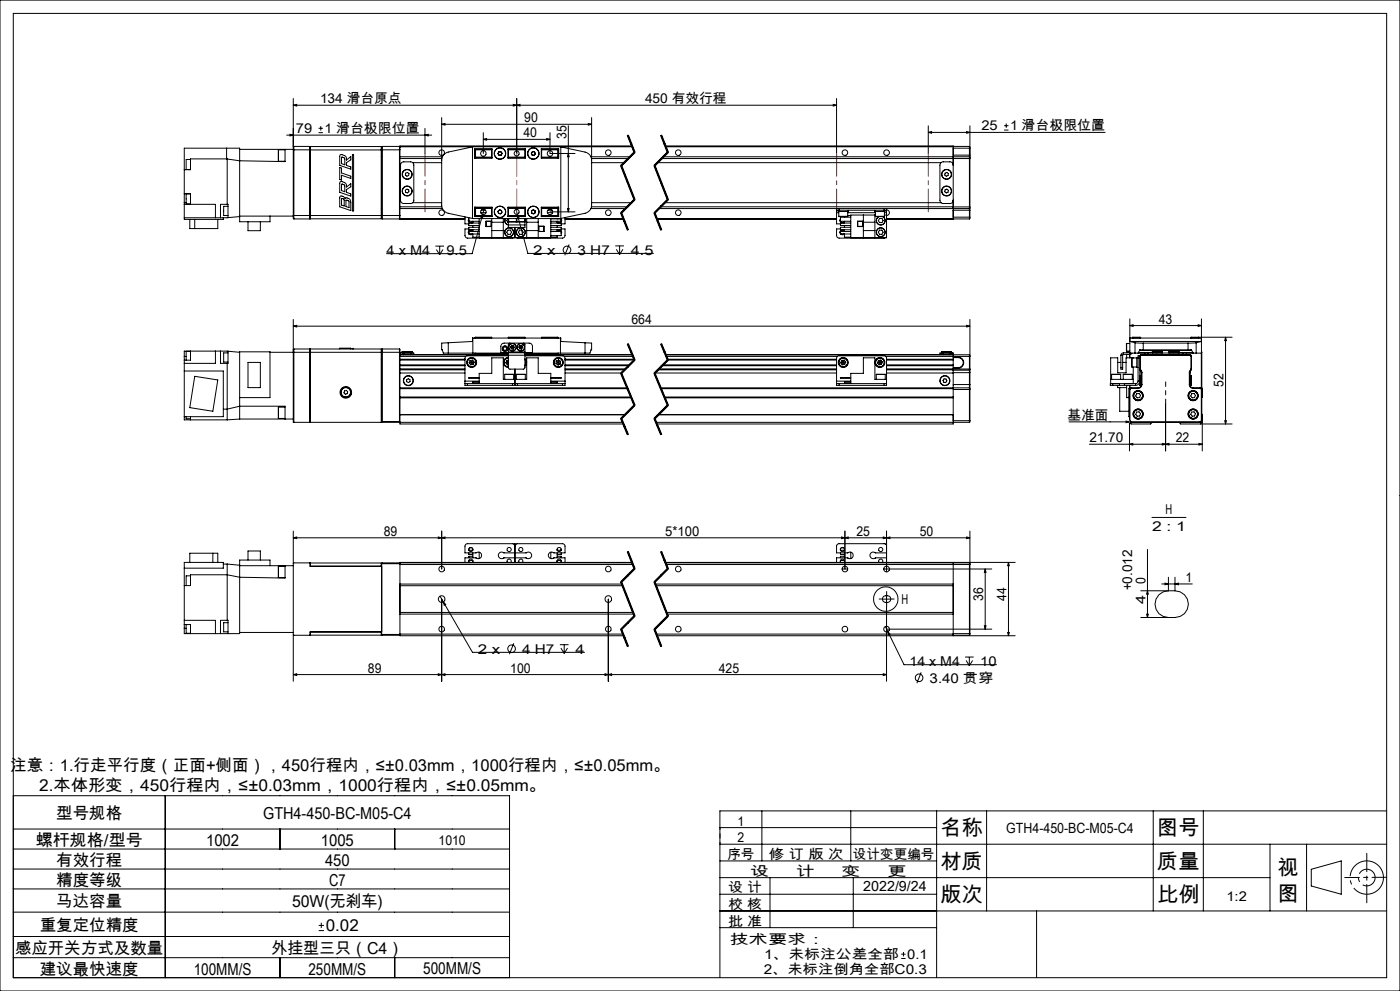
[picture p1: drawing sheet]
<svg xmlns="http://www.w3.org/2000/svg" width="420mm" height="297mm" viewBox="0 0 420 297" stroke-linecap="round" stroke-linejoin="round" font-family="sans-serif">
<g fill="none" stroke="#000" stroke-width=".3">
<path d="M0 0h420v297h-420zM4 4h412v289h-412zM88 31.5l1-.2v.5zM88 29.5v14.6M95.6 39.8h1.3M95.6 38.4h1.3M96.2 37.8v1.3M127.5 38.5v7.5M132.5 37.2l1-.2v.5zM132.5 35.2v26.3l.2 .9 .5 .8 .8 .6 7.7 1.7M132.5 37.2h45M145 39.8v6.2"/>
<path d="M154 31.3l1 .2-1 .3zM155 31.5l1-.2v.5zM155 29.5v16.5M165 39.8v6.2h7.5M170.5 37.7v25.8M176.5 37l1 .2-1 .3zM177.5 35.2v26.3l-.2 .9-.5 .8-.8 .6-7.8 1.7M250 31.3l1 .2-1 .3zM251 29.5v16.5M251 31.5h-163M278.5 39.7l1-.3v.5zM278.5 37.7v8.3"/>
<path d="M278.5 39.7h53M290 39.4l1 .3-1 .2zM291 37.7v24.3M301.2 39h1.3M301.2 37.7h1.3M301.9 37v1.3M55.3 58.1v2.6M55.3 58.1v-13.7h16.6v22.1h9.1v-1.7M55.3 58.1h1.9v3.1M57.2 58.1h-1.4v3h1.4M57.2 47.8h-1.4v3h1.4M68 47.6h-10.8v3.3h-1.9"/>
<path d="M68 47.6l.2 .1M68 44.4v3.2M68.2 47.7v13.5M71.9 44.8h16.1M83.5 44.9v3.4M83.5 44.9h2M83.5 48.3h2M85.5 44.8v3.6l-13.6-.2-3.7-.5M86 40.5h43.5M87 40.2l1 .3-1 .2zM88 44.1v.8M88 44.9v19.7"/>
<path d="M88 44.9h26.4M88.2 43.9v21.7M88.2 43.9h4.8M88.2 43.9l-.2 .2M93 43.9v21.7M101.9 50.2l.5 .2v1.4l2.8 1v.7l-2.8-1v1.5l-.5-.2zM102.1 46.4a1.51 1.51 0 0 1 1.8 1.6l1.3-1v.9l-1.3 .9v.8l1.3 .4v.7l-3.3-1.1zM102.1 54.5v-.1a1.51 1.51 0 0 1 1.8 1.7l1.3-1v.9l-1.3 .8v.8l1.3 .5v.7l-3.3-1.2zM102.1 58.8l.9 .1 .5 .5a1.01 1.01 0 0 1 1.6 .5l.1 3.2-3.3-1.1zM102.4 47.1l1 .4v1.9l-1-.4zM102.4 55.2l1 .4v1.9l-1-.4zM102.4 59.5l.8 .2 .1 2-.9-.2z"/>
<path d="M103.8 60l.9 .3v1.9l-.9-.3zM105.7 46.3h.4v16.9h-.4zM114.4 44.9v-1h-21.3v21.7h21.3v-1M114.4 44.9v19.7M114.4 46.9h.1M114.4 44.9l.1 .1M114.5 44.9v19.7M114.5 44.9h5.5M114.7 43.9v21.7M114.7 43.9l-.2 1M114.7 43.9h5.1M119.8 43.9v21.7"/>
<path d="M119.8 43.9l.2 .2M120 59.8l.2 .6M120 44.1v.8M120 44v.1M120 44.9v19.7M120 47.5h12.5M120 47h12.7M120 44h69.7M120.2 49.1l-.2 .6M120.4 48.8l.6-.3h2.2a.96 .96 0 0 1 .9 1v10.5a.96 .96 0 0 1-.9 1h-2.1a.96 .96 0 0 1-.9-1v-10.7zM121.6 57l.5-.3 .5 .2 .1 .6-.5 .3-.5-.2zM121.7 51.9l.5-.2 .5 .3-.1 .6-.5 .2-.5-.3z"/>
<path d="M123.8 48.8h8.7M127.5 40.5l1-.3v.5zM141.7 44l-7.7 1.7-1.1 .9-.4 1.4M141.7 44v21.5M141.9 44h-.2M142.4 47h.1M142.4 44.6h5.2v2.8h-5.2zM142.5 44.9v2.5M142.5 44.9h5M142.7 44.8v2.4M142.7 44.8h4.9M142.7 44.8l-.2 .1"/>
<path d="M142.7 47.2h4.9M142.7 47.2v.2M145 41.8l1-.3v.5zM145 41.8h20M147.5 44.8v2.4M147.5 47.1h-5l.2 .1M149.4 46.1l.4 .4M149.6 45.5l-.2 .6M150.2 45.5h-.6M150.2 45.5l.4 .4M150.4 46.5h-.6M150.6 45.9l-.2 .6"/>
<path d="M152.4 44.6h5.2v2.8h-5.2zM152.4 44.8h5.2M152.4 47.2h5.2M152.5 44.8v2.4M152.5 44.9h5M152.5 47.1h5M157.5 44.8v2.4M159.4 45.9l.3 .6M159.7 46.5h.5M159.8 45.5h.5M159.8 45.5l-.4 .4M160.3 45.5l.3 .6"/>
<path d="M160.6 46.1l-.4 .4M162.4 44.8h5M162.4 44.6h5.2v2.8h-5.2zM162.5 44.8v2.4M162.5 44.9h5M162.5 47.1h5l-5.1 .1M164 41.5l1 .3-1 .2zM167.4 44.8v2.6M167.4 44.8l.1 .1M167.5 44.9v2.5M167.5 47h.1M168.1 44h.1"/>
<path d="M168.2 44l7.8 1.7 1.1 .9 .4 1.4M168.2 44v21.5M170.5 46l.2 1h-.4zM177.3 47h11.7M177.4 47.5h11.1M177.5 48.8h9.8M186.2 49.7l4 10.2M186.5 49.6l4 10.2M188.2 40.6l2 5.1M188.4 40.6l2 5-4 4 4 10.2-4 4 2 5.1M188.5 40.5l1 2.5M189.5 43l1 2.6z"/>
<path d="M189.6 43.7h-69.6v.3M190.2 45.5l-4 4M190.2 59.7l-4 4M190.5 45.8l-4 4M190.5 59.9l-4 4M196.2 49.7l4 10.2M196.5 49.6l4 10.2M197.2 48.8h85.1M198.2 40.6l2 5.1M198.4 40.6l2 5-4 4 4 10.2-4 4 2 5.1M198.5 40.5l2 5.1M199 47h91.8"/>
<path d="M199.6 43.7h86.4v.3M199.7 44h86.3M200.2 45.5l-4 4M200.2 59.7l-4 4M200.5 45.8l-4 4M200.5 59.9l-4 4M283.5 51.9l.6-.2 .4 .3-.1 .6-.5 .2-.5-.3zM283.5 56.9l.6-.2 .4 .3-.1 .6-.5 .2-.5-.3zM286 49.5a.96 .96 0 0 0-1-1h-2a.96 .96 0 0 0-1 1v10.5a.96 .96 0 0 0 1 1h2a.96 .96 0 0 0 1-1M286 46.5v15.5M286 46.5h5v.7M286 44v2.5"/>
<path d="M286 43.9h4.8M290.8 47v15.5M290.8 43.9v3.1M290.8 43.9l.2 .5h-5M290.8 47l.2 .2M291 47.2v.3h-92.5M55.3 60.7v5.1h11.7v-.5M55.3 61.2h9.3v4.1M55.3 60.7h.5M56.9 65.8v2.7h8.4v-2.7M58.4 65.8v2.7M68.4 61.8h-1.3v2.8h1.3"/>
<path d="M68.4 65.2v-4h-2.3v4.1M68.4 65.2l-13.1 .1M71.9 64.9l-3.5 .3M71.9 64.8h16.1M74.4 66.5v2.6h3.7v-2.6M88 64.6l.2 1M88 64.6h26.4M88.2 65.6h4.8M114.4 62.6h.1M114.5 64.6l.2 1M114.5 64.6h5.5M114.5 64.4l-.1 .2"/>
<path d="M114.7 65.6h5.1M120 65.5v.3h19.5M120 64.6v.8M120 65.4v.1M120 62.5h12.7M120 62h12.5M120 65.5h19.5M120 65.4l-.2 .2M123.8 60.7h8.7M130.6 73.8h2.6M130.9 74.8l1 1.5M131.9 73.8v2.5"/>
<path d="M132.9 74.8l-1 1.5M139.5 65v2.1h1.2M140.7 65.6l-.2 .2a.78 .78 0 0 0 .6 1M140.7 68.6h-1.2l.1 2.3 .6 .5 13.9-.1M140.7 66.3a.63 .63 0 0 0 .5 .4 .63 .63 0 0 0 .6-.4l.1 .5M140.7 65.2v1.1M140.7 69.4v.7h3.1M140.7 66.3h3.1M140.7 69.4h3.1M140.7 69.4v.4M140.7 65.9v.4M140.7 70.1a.69 .69 0 0 0 1.1 0"/>
<path d="M140.9 70.1h.7M141.1 68.9l-.6 .4 .2 .8M141.4 68.9l.5 .2M141.7 65.5h26.5M141.9 66.6l-.5 .2M141.9 68.9l-.1 .5a.61 .61 0 0 0-.6-.4 .61 .61 0 0 0-.5 .4M141.9 67.6v.5M141.9 70.1v1h1.9M142.4 63.4h.1M142.4 64.8h.4M142.4 62.5h.1M142.4 63h.1"/>
<path d="M142.4 62.1h5.2v2.8h-5.2zM142.5 62.1v2.5M142.5 64.6h5M142.5 64.6l.2 .2M142.7 62.3v2.5M142.7 64.8h4.9M142.7 62.3l-.2 .1h5M142.7 62.3h4.9M142.7 62.1v.2M142.8 64.8v.1M142.8 64.8h.1M143.8 65.5v5.8h21.4v-5.8"/>
<path d="M143.8 64.8v.1M143.8 66.8h-3.1v.8h3.1M143.8 68.1h-3.1v.8h3.1M144.2 63.7h1.6M144.4 63h1.3M144.8 64.3v1l-.5-.1zM144.8 64.3l-3.2 11.7h-25.6M145.2 62.7l-.4 1.6M145.8 66.3h1.6v1.6h-1.6zM147.4 66.4h-1.6v1.4h1.6M147.5 62.3v2.6M147.5 65.5v5.8"/>
<path d="M147.5 66.6h3.5M147.5 69.1h3.5M149.4 63.3l.1 .6M149.5 63.9l.6 .2M149.9 62.9l.5 .2M149.9 62.9l-.5 .4M150.4 63.1l.1 .6M150.5 63.7l-.4 .4M151 65.5v5.8M151.4 66.1a1.29 1.29 0 0 0 1.1 1.3M151.4 66.1a1.3 1.3 0 0 0 1.1 1.3M151.6 65.5l-.2 .6"/>
<path d="M152.4 65.5l-.4 .6 .5 .6M152.4 62.1h5.2v2.8h-5.2zM152.4 69h.7l.4 .6-.4 .6h-.7l-.4-.6zM152.4 64.8h5.2M152.4 62.3h5.2M152.5 67.4v.8h5v-.8M152.5 62.3v2.6M152.5 65.5v1.9M152.5 64.6h5M152.5 67.4h5M152.5 62.4h5M152.6 66.5h2.3"/>
<path d="M152.6 65.5v1M153 64.8v.1M154.5 68.2v3.1M154.8 62.8l3.6 13.1h37.6M154.9 65.5v1M155.1 66.5h2.3M155.1 65.5v1M155.2 64.2l.5 .9-.5 .2zM155.9 69h.7l.4 .6-.4 .6h-.7l-.4-.6zM157 64.8v.1M157.4 65.5v1M157.5 65.8v.7"/>
<path d="M157.5 62.3v2.6M157.5 65.5v1.9M157.5 65.6v1M158 65.5v5.8M158 66.6h3.5M158 69.1h3.5M159.5 63.8l.5 .3M159.5 63.2v.6M160 62.9l.5 .3M160 62.9l-.5 .3M160.5 63.8l-.5 .3M160.5 63.2v.6"/>
<path d="M161.5 65.5v5.8M161.6 67.8h1.6v1.6h-1.6zM162.4 64.8h5M162.4 62.1h5.2v2.8h-5.2zM162.4 62.3l5.1 .1h-5M162.5 62.3v2.5M162.5 64.6h5M163.2 67.8v1.6M164.2 63.7h1.6M164.3 63h1.4M165 63.5h7.5M165.2 64.8v.1"/>
<path d="M165.2 65.6h3.1v.7M165.2 66.8h3.1v.8h-3.1M165.2 68.1h3.1v.8h-3.1M165.2 66.3h3.1M165.2 69.4h3.1M166.2 64.8v.1M166.2 64.8h1.4M166.2 64.8h.1M167.1 66.6l.5 .2M167.1 65.5h.2M167.1 68.9v.5a.64 .64 0 0 1 .6-.4 .64 .64 0 0 1 .6 .4M167.1 67.6v.5"/>
<path d="M167.1 70.6v.5h-1.9M167.4 62.1v2.7M167.5 62.1v2.5M167.5 62.5h.1M167.5 63h.1M167.5 63.4h.1M167.5 64.6l-.1 .2M167.6 68.9l-.5 .2M167.6 65.5l-.2 .1M167.9 68.9l.6 .4-.2 .8M167.9 65.5l.2 .1M168.2 65.5l.1 .1"/>
<path d="M168.3 65.6l.2 .2a.78 .78 0 0 1-.6 1M168.3 68.6h1.2l-.1 2.3-.7 .5-13.8-.1M168.3 69.4v.4M168.3 66.3a.66 .66 0 0 1-.6 .4 .66 .66 0 0 1-.6-.4v.5M168.3 65.9v.4M168.3 69.4v1.2h-3.1M169.5 65.2v1.9h-1.2M169.5 65.8h17.6M169.5 65.5h17.5M170.3 62.5h.4l-.2 1zM170.7 73.3l-1.3 3.2M177.3 62.5h10.4"/>
<path d="M177.4 62h10.8M177.5 60.7h11.9M184.6 73.7h2.6M184.9 74.7l1 1.6M185.9 73.7v2.6M186.2 63.9l2 5.1M186.5 63.8l2 5M186.9 74.7l-1 1.6M196.2 63.9l2 5.1M196.5 63.8l2 5M197 65.5h54M197.1 65.8h53.9"/>
<path d="M197.7 62.5h54M198.2 62h87.8v.5M199.4 60.7h82.9M251 63h.7M251 63v.7M251 62.5v.5M251 63.7v3.4h1.1M251 63.7h.6M251.5 63v.4h3v-.4M251.6 64.8h2.7M251.6 63.4v1.4M251.7 62.5v.5"/>
<path d="M251.7 62.5h13.5M251.7 63h13.5M252.1 65.6l-.1 .2a.78 .78 0 0 0 .6 1M252.1 68.6h-1.1v2.3l.7 .5 13.9-.1M252.1 69.4a.61 .61 0 0 1 .6-.4 .61 .61 0 0 1 .6 .4M252.1 66.3a.63 .63 0 0 0 .6 .4 .63 .63 0 0 0 .6-.4M252.1 69.4v.7M252.1 66.3h3.1M252.1 70.1h3.1M252.1 69.4h3.1M252.1 69.4v.4M252.1 65.9v.4"/>
<path d="M252.2 70.1a.69 .69 0 0 0 1.1 0M252.4 70.1h.6M252.6 68.9l-.6 .4 .1 .8M252.9 68.9l.4 .2M253.3 66.6l-.4 .2M253.3 64.9v.2M253.3 66.3v.5M253.3 67.6v.5M253.3 68.9v.5M253.3 70.1v1h1.9M254.3 63.4v1.4M254.3 64.6h.9"/>
<path d="M254.3 63.7h8.3M255.2 65.1h-3.1v1.2M255.2 66.8h-3.1v.8h3.1M255.2 68.1h-3.1v.8h3.1M257.3 66.3h1.6v1.6h-1.6zM257.3 66.4h1.5v1.4h-1.5zM259 64.4v6.9M259 66.6h3.5M259 69.1h3.5M262.5 63v.4h3v-.4M262.5 64.4v6.9M262.6 64.8h2.7"/>
<path d="M262.6 63.4v1.4M263.6 64.9a1.35 1.35 0 0 0-.4 2.1 1.35 1.35 0 0 0 2.1 0 1.35 1.35 0 0 0-.5-2.1M263.7 64.9a1.29 1.29 0 0 0-.5 2 1.29 1.29 0 0 0 2.1 0 1.29 1.29 0 0 0-.6-2M263.9 65.5h.7l.3 .6-.3 .6h-.7l-.4-.6zM263.9 69h.7l.3 .6-.3 .6h-.7l-.4-.6zM265.2 63h.8M265.2 62.5h25.6M265.2 62.5v.5M265.3 63.4v1.4M265.3 64.4h.7M265.3 63.7h.7M266 62.9a.85 .85 0 0 1 .8 .8 .85 .85 0 0 1-.8 .9"/>
<path d="M266 63v.7M266 62.5v.5M266 63.7v7.6h-10.8v-6.9h7.4M266 65.5h20M286 65.5v.3h-20M286 62v.5M286 62.5v.5M286 63v2.5M286 65.1h5M286 63h5M286 62h5M286 65.6h4.8"/>
<path d="M290.8 62.5v3.1M291 62v.3M291 62.3v.7M291 65.1l-.2 .5M291 63v2.1M291 62.3l-.2 .2M88 97.8l1-.3v.5zM88 95.7v30.9h98.8M88 97.8h203M290 97.5l1 .3-1 .2zM291 95.7v14.9M338.9 97.6l1-.3v.5z"/>
<path d="M338.9 95.6v10.6M338.9 97.6h21.5M359.4 97.3l1 .3-1 .2zM360.4 95.6v10.2h-1.6M55.3 106.8v1.1M55.3 106.8h.5M55.3 107.9v17.9h12.9M55.3 111.2h11.7v13.7h-11.7M57.1 105.3h-1.3v2.6M57.1 105.2v2.7h-1.8M58.4 112.8l6.9 1.1-1.4 9.4-7-1.1zM64.6 105.2v3.7h-9.3"/>
<path d="M66.1 105.2v3.7h2.3v-3.6M68.2 108.9v16.9M68.4 105.8h-1.3v2.7h1.3M68.4 105.3l-13.1-.1v1.6M68.4 105.3l3.5 .3M71.9 119.2h9.1v-13.8h-9.1v20.2M74.4 108.6h3.7v7.6h-3.7zM81 105.6h12M88.2 104.6v22M88.2 104.6l-.2 1M88.2 104.6h4.8M93 104.6v22"/>
<path d="M93 104.6v1M93 105.6v21M93 110.1h.1M93.1 105.6v-1h21.3v1M93.1 105.6h21.3M93.1 105.6v21M101.9 104.6v-.3h3.3v.3M103.4 117.2l.5-.2 .4 .4-.2 .6-.5 .1-.4-.4zM105.7 104.6v-.2h.4v.2M114.4 105.6l.1 .1M114.4 105.6v21M114.4 107.6h.1"/>
<path d="M114.5 105.6h5.5M114.5 105.6v21M114.7 104.6v21.7M114.7 104.6l-.2 1M114.7 104.6h5.1M119.8 104.6v21.7M119.8 104.6l.2 1M120 116.2v.3M120 106.3h1.1M120 116.5v10.6h67M120 106.3h32.5M120 119h69.3"/>
<path d="M120 119.2h69.4M120 116.2h68.1M120 116.5h68.2M120 109.6h19.5M120 109.5h19.5M120 107.7h19.5M120 107.8h19.5M120 107.9h19.5M120 109.4h19.5M120 106.8h19.7M120 110.6h19.5M120 110.8h19.5"/>
<path d="M120 111.8h19.5M120 105.6v10.6M120.6 105.7l.1 .1M120.6 105.4h3M120.6 105.7h3M120.6 105.4h.1M120.6 105.4v.3M121 106.3h.1M121.1 105.8h-.9v.5M121.1 106.3h2.1M121.1 105.8h2.1M121.1 105.8v.5"/>
<path d="M122 113.8l.5-.3 .5 .3v.6l-.5 .2-.5-.2zM123.2 105.8h.9v.5M123.2 106.3h29.3M123.2 105.8v.5M123.6 105.7v.1M123.6 105.4v.3M134.5 102.7l-2 .1v2h.2a.91 .91 0 0 0 .4 1 .91 .91 0 0 0 1 0h.4M134.5 105.8h18M134.5 102.7l7.2-.4v-1h26.5v1l7.3 .4M134.5 102.7v3.1M139.5 115v.5h.7M139.5 115h.7"/>
<path d="M139.5 114.2v.8M139.5 114.2h4.3M140.2 115h13.5M140.2 115.5h13.5M140.2 115v.5M140.8 108.7l.4 .6M141 108l-.2 .7M141 108l.5 .6M141.5 108.6l.4 .7M141.5 108.6l-.3 .7M141.5 108.6l-.7 .1M141.8 107.9l.4 .6"/>
<path d="M141.8 107.9l-.8 .1M141.8 107.9l-.3 .7M141.9 101.3v4.5M141.9 109.3h-.7M142.2 108.5l-.3 .8M142.2 108.5l-.7 .1M142.5 101.2h5M142.5 101.2v.1M142.5 105.8v.5M142.5 106h10M142.7 101.1h4.8v.2M142.7 101.1v.2"/>
<path d="M142.7 105.8v.5M142.7 101.1l-.2 .1M143.8 115v-3.1h3.7v-4.7h3.5v6.5h7v-6.5h3.5v4.7h3.7v3.1M143.8 114.3h-1.9v.4h1.9M143.8 113.2h-3.1l3.1 .1M150.2 105.8v-2a.96 .96 0 0 1 1-1h7.5a.96 .96 0 0 1 1 1v2M150.2 105.7h2.3M151.4 112.2h.1M151.4 112.2h2.7M151.4 112.2v1.5M151.8 108.7l.4 .6M152 108l-.2 .7"/>
<path d="M152 108l.5 .6M152.5 105.7v.8M152.5 105.5v.2M152.5 107.1a1.5 1.5 0 0 0-1.5 1.5 1.5 1.5 0 0 0 1.5 1.5M152.5 107.3a1.36 1.36 0 0 0-1.3 1.3 1.36 1.36 0 0 0 1.3 1.4M152.5 106.6l-12.6 .1-.4 .7v6.8M152.5 107.3a1.29 1.29 0 0 0-1.3 1.3 1.29 1.29 0 0 0 1.3 1.3M152.5 101.3v-.2h5v.2M152.5 105.7h5M152.5 105.5h5M152.5 106.5h5M152.5 106.5v3.6"/>
<path d="M152.5 108h-.5M152.5 109.3h-.3M152.5 108.6l-.3 .7M152.5 108.6l-.7 .1M152.5 101.2h5M153 102.8l-.5 .4v2.3M153.2 104l.2 .5M153.2 104l.5 .1M153.4 104.5l.6 .1M153.5 103.5l-.3 .5M153.5 103.5l.6 .1M153.5 103.5l.2 .6"/>
<path d="M153.7 115.5h.8M153.7 115h1.6M153.7 104.1l.3 .5M153.7 104.1l.6 .1M153.7 104.1l-.3 .4M153.7 115v.5M154.1 112.2v1.5M154.1 103.6l.2 .6M154.1 103.6l-.4 .5M154.3 104.2l-.3 .4M154.5 115.5h.8M154.5 110.6v4.9"/>
<path d="M154.9 112.2h2.7M154.9 112.2v1.5M155.3 115h13.4M155.3 115.5h13.4M155.3 115v.5M155.7 104l.2 .5M155.7 104l.5 .1M155.9 104.5l.6 .1M156 103.5l-.3 .5M156 103.5l.6 .1M156 103.5l.2 .6M156.2 104.1l-.3 .4"/>
<path d="M156.2 104.1l.3 .5M156.2 104.1l.6 .1M156.6 103.6l.2 .6M156.6 103.6l-.4 .5M156.8 104.2l-.3 .4M157 102.8l.5 .4v2.3M157.5 105.7v.8M157.5 106.5v3.7l-.3 .4h-4.3l-.4-.5M157.5 105.5v.2M157.5 107.5a1.42 1.42 0 0 1 0 2.2M157.5 107.7a1.3 1.3 0 0 1 0 1.8 1.32 1.32 0 0 0 0-1.7M157.5 106.6l11.7 .1 .3 .7v6.8"/>
<path d="M157.5 106.3h32.2M157.5 105.8h18M157.5 105.7h2.2M157.5 106h10M157.6 112.2h-2.7M157.6 112.2h.1M157.6 112.2v1.5M162.5 101.2h5M165.2 114.3h1.9v.4h-1.9M165.2 113.2h3.1l-3.1 .1M165.2 114.2h4.3M166.8 109l.6 .4"/>
<path d="M166.9 108.2l-.1 .8M166.9 108.2l.6 .4M167.4 101.1h-4.9v.2M167.4 101.1v.2M167.4 105.8v.5M167.4 101.1l.1 .1M167.5 108.6l.6 .5M167.5 108.6l-.1 .8M167.5 108.6l-.7 .4M167.5 101.2v.1M167.5 105.8v.5M167.6 107.9l-.7 .3"/>
<path d="M167.6 107.9l.6 .4M167.6 107.9l-.1 .7M168.1 109.1l-.7 .3M168.1 101.3v4.5M168.2 108.3l-.1 .8M168.2 108.3l-.7 .3M168.7 115h.8M168.7 115v.5M169.3 106.8h20.6M169.5 115v.5h-.8M169.5 114.2v.8M169.5 109.6h19.1"/>
<path d="M169.5 109.5h19.2M169.5 107.7h20.8M169.5 107.8h20.8M169.5 107.9h20.8M169.5 109.4h19.3M169.5 110.6h18.2M169.5 110.8h17.9M169.5 111.8h16.9M175.5 102.7l2 .1v2h-.2a.91 .91 0 0 1-.4 1 .91 .91 0 0 1-1 0h-.4M175.5 102.7v3.1M186.2 111.9l4 9.6M186.5 111.8l4 9.6"/>
<path d="M188.2 103.2l2 4.7M188.4 103.1l2 4.8M188.5 103l1 2.4M189.5 105.4l1 2.4zM190.2 107.7l-4 4M190.4 107.9l-4 4 4 9.6-4 4 2 4.7M190.5 108l-4 4M196.2 111.9l4 9.6M196.4 111.8h54.6M196.5 111.8l4 9.6M197.4 110.8h53.6M197.7 110.6h53.3"/>
<path d="M198.2 116.2h92.6M198.2 103.2l2 4.7M198.3 116.5h87.7M198.4 103.1l2 4.8M198.5 103l2 4.8M198.6 109.6h52.4M198.7 109.5h52.3M198.9 109.4h52.1M199.3 119h86.7M199.4 119.2h86.6M199.7 106.3h83.3M199.7 106.3h91.1"/>
<path d="M199.9 106.8h51.3M200.2 107.7h50.8M200.3 107.9h50.7M200.4 107.9l-4 4 4 9.6-4 4 2 4.7M200.5 108l-4 4M251 114.2v-6.8a.73 .73 0 0 1 .7-.8l13.9 .1 .4 .5v8.3h-.8M251 115v.5h.7M251 115h.7M251 114.2v.8M251 107.8l-50.8-.1-4 4M251 114.2h4.2M251.7 115h13.5"/>
<path d="M251.7 115v.5M251.7 115.5h13.5M252.2 108.7l.5 .6M252.5 108l-.3 .7M252.5 108l.5 .6M253 108.6l.4 .7M253 108.6l-.3 .7M253 108.6l-.8 .1M253.3 107.9l.4 .6M253.3 107.9l-.8 .1M253.3 107.9l-.3 .7M253.4 109.3h-.7"/>
<path d="M253.7 108.5l-.3 .8M253.7 108.5l-.7 .1M255.2 114.3h-1.9v.4h1.9M255.2 113.2h-3.1l3.1 .1M262.9 112.2h2.7M262.9 112.2v1.5M263.2 108.7l.5 .6M263.5 108l-.3 .7M263.5 108l.5 .6M264 108.6l-.3 .7M264 108.6l.4 .7M264 108.6l-.8 .1"/>
<path d="M264.3 107.9l.4 .6M264.3 107.9l-.8 .1M264.3 107.9l-.3 .7M264.4 109.3h-.7M264.7 108.5l-.3 .8M264.7 108.5l-.7 .1M265.2 115h.8M265.2 115v.5M265.6 112.2v1.5M266 113.7h-3.5v-6.5h-3.5v4.7h-3.8v3.1M266 109.6h20M266 109.5h20"/>
<path d="M266 107.7h20M266 107.8h20M266 107.9h20M266 109.4h20M266 110.6h20M266 110.8h20M266 111.8h20M282.5 105.7v.1M282.5 105.4h3M282.5 105.7h3M282.5 105.4v.3M283 105.8h-1v.5"/>
<path d="M283 106.3h3M283 105.8v.5M283 105.8h2M283.2 113.6h.6l.3 .5-.4 .5h-.6l-.2-.6zM285 105.8h1v4.8M285 105.8v.5M285.5 105.7l-.1 .1M285.5 105.7h.1M285.5 105.4v.3M286 111.8v4.7M286 110.9v.9M286 110.6v.3"/>
<path d="M286 116.5v10.6h-89M286 116.7h5M286 115.2h5M286 110.2h1.5M286 110.3h1.5M286 107h1.5M286 107.2h1.5M286 110.6h5M286 110.9h4.8M286 111.7h5M287.5 107a1.66 1.66 0 0 1 1.6 1.7 1.66 1.66 0 0 1-1.6 1.6M287.5 107.2a1.5 1.5 0 0 1 1.5 1.5 1.5 1.5 0 0 1-1.5 1.5"/>
<path d="M287.5 107v.2M287.5 110.2v.1M290.8 116.2v10.4M290.8 110.9v5.3M290.8 106.3v4.6M290.8 106.3l.2 .5h-25.3M290.8 116.2l.2 .2M291 116.4v.3M291 115.2v1.2M291 110.6v.2M291 110.8v.9M291 111.7v3.5"/>
<path d="M291 116.7v9.4M291 110.8l-.2 .1M333.2 115l-.1 .5h.7M333.2 115h7.5M333.2 113.7h6.8M333.5 112.2h2.7M333.5 112.2v1.5M333.8 115.5h2M333.8 115v.5M335.3 115.5v.7h2.7M335.3 108.6h1M335.8 115.5h1.5"/>
<path d="M335.8 115v.5M335.9 116.2v7.1h2.8M336.2 112.2v1.5M336.3 110.1v.5h.5v-.5M336.3 110.1h.5M336.3 106.5h.5M336.3 106.5v3.6M336.8 108.6h1M336.8 106.5v3.6M337 112.2h2.7M337 112.2v1.5M337 105.7l-.5 .2-.2 .6"/>
<path d="M337 106.2l-.2 .3M337 105.7h1.9M337 105.7v.5M337 106.2h1.9M337.3 115.5h3.4M337.3 115v.5M338 102.9v2.3M338 115.5v3.7h.8M338 105.2h.9M338 102.9h.9M338 106.2v1M338.7 119.2v5.7h.1"/>
<path d="M338.8 105.6v.1M338.8 106.2v1M338.8 115.5v.7M338.8 116.7v9.4M338.8 116.7h.2M338.8 105.6h.1M338.8 105.4h-.8v.3M338.9 105.2l-.1 .4M338.9 101.3h.1M338.9 105.8h1.6M338.9 101.3h21.5M339 106.2v1"/>
<path d="M339 115.5v.7M339 116.7v9.4M339.3 116.4l-.3 .3M339.3 116.4l-.2-.1-.3 .4M339.3 116.4h2.1M339.5 107.3l.1 2.7zM339.6 105.8l-.7 .4M339.6 110h1.4M339.7 101.2h2.5M339.7 101.2v.1M339.7 112.2v1.5M339.8 101.1h2.2"/>
<path d="M339.8 101.1v.2M339.8 101.1l-.1 .1M340 107.2v.1M340 110v5M340.5 102.7l2.5 .1M340.5 105.8h.9M340.5 102.7v3.1M340.7 115v.5M341 118l.7-.1 .5 .6-.3 .7h-.8l-.4-.5zM341 107.3l-3.2-.1v4.5h-2.5v-4.5h-2.1v7.8M341.4 116.2l-2.7 .2v2.6l.1 .1M341.4 107.1h-.4v3h.4"/>
<path d="M341.4 114.2l-.1 .4-.6 .4M341.4 105.8h2M341.4 114.2h.5M341.4 107.4h.5M341.4 107.4v6.8M341.4 116.2v.2M341.5 105.7h4.2M341.9 114.2a1.33 1.33 0 0 1-1.2 1.3M341.9 106.8v-.2h-.5v.8M341.9 106.8h.2M341.9 106.8v7.4M342 101.1v.2"/>
<path d="M342 104.8v.3M342 105.1h15.3M342 101.1l.2 .1M342.1 112.6v3M342.1 112.6h.2M342.1 115.6h.2M342.1 110.6l.1 .2M342.1 110.9l.3 .8M342.1 110.6v.3M342.1 106.8v3.8M342.2 111l.2 .5-.1 4.1M342.2 104.8l-.2 .3"/>
<path d="M342.2 110.8l.4 .9M342.2 101.2v.1M342.2 110.8l-.1 .1M342.3 112.6l.1 .1M342.3 112.6v3M342.4 106.3l-.5 .5M342.4 106.5l-.3 .3M342.4 115.2a1.02 1.02 0 0 1-1 1M342.4 106.3h14.5M342.4 115.2h.2M342.4 111.7h.2M342.4 106.5h14.5"/>
<path d="M342.4 106.3v.2M342.4 111.7v3.5M342.6 115.2a1.14 1.14 0 0 1-1.2 1.2M342.6 111.7v3.5M343 104.8h-.3a1.02 1.02 0 0 0-1.3 1M343 102.8h13.4M343 102.8v2M343 104.8h13.4M343.4 105.8v.5h1M343.4 105.8h1M343.7 106.3h.1M344.4 106.3h.3"/>
<path d="M344.4 105.8h10.5M344.4 105.8v.5M345.7 105.4h3M345.7 105.7l.1 .1M345.7 105.7h3M345.7 105.4v.3M348.7 105.7l-.1 .1M348.7 105.4v.3M350.7 105.4h3M350.7 105.7l.1 .1M350.7 105.7h3M350.7 105.4v.3"/>
<path d="M353.7 105.7l-.1 .1M353.7 105.7h4.2M353.7 105.4v.3M354.9 105.8h1M354.9 106.3h-.2M354.9 105.8v.5M355.7 106.3h.1M355.9 105.8v.5h-1M355.9 105.8h2M356.4 104.8h.3a1.01 1.01 0 0 1 1.2 1M356.4 102.8v2M356.8 115.2a1.09 1.09 0 0 0 1.1 1.2"/>
<path d="M356.8 115.2h.1M356.8 111.7h.1M356.8 111.7v3.5M356.9 106.3l.4 .2 .1 .3M356.9 106.5l.4 .3M356.9 115.2a.96 .96 0 0 0 1 1M356.9 106.3v.2M356.9 111.7v3.5M357 112.6v.1M357 112.6v3M357 112.6h.3M357 115.6h.3"/>
<path d="M357.2 110.8l-.4 .9M357.2 110.8l.1 .1M357.2 101.2h2.5M357.2 101.2v.1M357.2 111l-.2 .7v3.9M357.2 104.8l.1 .3M357.3 110.9l-.4 .8M357.3 112.6v3M357.3 110.6l-.1 .2M357.3 110.6h.1M357.3 106.8h.1M357.3 106.8v3.8"/>
<path d="M357.3 101.1v.2M357.3 104.8v.3M357.3 101.1l-.1 .1M357.4 110.6l-.1 .3M357.4 106.8v3.8M357.5 118l.7-.1 .4 .6-.2 .7h-.8l-.4-.5zM357.9 116.2l2.8 .2-.2 2.7M357.9 105.8h.9M357.9 116.4h2.1M357.9 116.2v.2M358.8 102.7l-2.4 .1M358.8 102.7v3.1"/>
<path d="M359.7 101.2l-.2-.1v.2M359.7 101.2v.1M360 116.4l.4 .3M360 116.4l.3-.1 .2 .4M360.4 116.7h.1M360.4 102.3h-21.5l1.6 .4M360.4 102.3l-1.6 .4M360.4 101.3v1M360.4 105.8v10.4M360.4 116.7v9.4M360.4 105.2l.1 .4M360.4 105.6h.1"/>
<path d="M360.5 105.6v10.6M360.5 116.7v9.4M367.7 101.1l.2 1h-.5zM367.7 101.1v26M369.6 101.1h-12.3M55.8 124.9v.6h1.3M57.1 124.9v.9M67 122.6h1.2l3.7-.9h13.6v3.9M71.9 125.6h16.1M71.9 125.6l-3.7 .2M83.5 122v3.4M83.5 122h2"/>
<path d="M83.5 125.4h2M114.7 126.3h5.1M114.7 126.3l-.2 .2M119.8 126.3l.2 .2M120 124.3h67.5M120 124.2h67.6M186.2 125.5l2 4.8M186.5 125.4l2 4.8M190.2 121.3l-4 4M190.5 121.6l-4 4M196.2 125.5l2 4.8M196.5 125.4l2 4.8"/>
<path d="M196.8 126.6h94M197.5 124.3h88.5M197.6 124.2h88.4M200.2 121.3l-4 4M200.5 121.6l-4 4M286 126.1h5M291 126.1l-.2 .5M320.7 126.4h18.1M337.8 126.2l1 .2-1 .3zM338.8 133.1l1-.2v.5zM338.8 126.1l.5 .5M338.8 126.1h.2"/>
<path d="M339 126.1l.3 .3M339.3 126.4h20.7M339.3 126.6h20.7M339.3 126.4v.2M341 123.5l.7-.1 .5 .6-.3 .7h-.8l-.4-.5zM345.7 126.6l-.5 .5h-5.9l-.5-.5v8.5M348.7 132.9l1 .2-1 .3zM349.7 133.1l1-.2v.5zM349.7 121v14.1M353.7 126.6l.5 .5h15.4M357.5 123.5l.7-.1 .4 .6-.2 .7h-.8l-.4-.5zM359.7 132.9l1 .2-1 .3z"/>
<path d="M360 126.4v.2M360.4 126.1l-.4 .3M360.4 126.1h.1M360.5 126.1l-.5 .5M360.5 124.1l.2 11M360.7 126.6l-.5 .5M360.7 133.1h-33.9M367.4 126.1h.5l-.2 1zM88 159.2v45M132.5 159.2v11.3M253.5 159.2v11.3M266 159.2v12.2"/>
<path d="M291 159.2v30.7M345.6 155.1h10.2M55.3 170.3h11.7v-1.7h-11.7v18.6M56.9 168.6v-2.8h8.4v2.8M57.1 172.6h-1.3v2.9M63.9 165.8v2.8M67 169h1.2M68.2 169v16.9M68.2 169l3.7 .4M71.9 169.5h16.1M74.4 167.8v-2.7h3.7v2.7M81 169.5v-1.7h-9.1v22.1h-16.6v-1.6"/>
<path d="M83.5 169.7v3.4M83.5 169.7h2M83.5 173.1h2M85.5 169.5v3.7l-13.6-.2-3.7-.7h-11.1v3.2h-1.8M88 168.8l5-.1v1h21.3l.2 .2M88 161.2l1-.3v.5zM93.1 168.7h21.3v1h-21.3zM114.5 168.9h5.5M120 168.8h-5.5v21.4h5.5M120 175h66.5M120 175.5h66.8M120 169.2h69.8"/>
<path d="M120 168.7h69.7M131.5 160.9l1 .3-1 .2zM132 178.7l1 1.7M132.5 179.6v24.6M132.5 161.2l1-.3v.5zM139.5 168.6v-1.4h3.2a1.03 1.03 0 0 0 1.5 0 1.03 1.03 0 0 0 0-1.5 1.03 1.03 0 0 0-1.5 0h-3.2v-2l.2-.5 .4-.3h13.8l.5 .4 .1 .4 .1-.4 .5-.4h13.8l.5 .4 .1 2.4h-3.3a1.03 1.03 0 0 0-1.4 0 1.03 1.03 0 0 0 0 1.5 1.03 1.03 0 0 0 1.4 0h3.3v1.4M140.7 168.4v-.4h1.2v.4M140.7 164.5v.4M140.7 165.7v.5h1.2M140.7 164.9h1.1M140.7 168.6a.64 .64 0 0 1 .6-1 .64 .64 0 0 1 .5 1M140.9 164.2h.7"/>
<path d="M141.9 164.5v.4M141.9 165.7v1.5M141.9 166.7h-1.2v.5M143.8 165.5v1.9M150 165.6l7.8 .1a1.03 1.03 0 0 1 1.4 0 1.03 1.03 0 0 1 0 1.5 1.03 1.03 0 0 1-1.4 0h-6.6a1.01 1.01 0 0 1-1.5-.2 1.01 1.01 0 0 1 .3-1.4zM152.2 168.6a.64 .64 0 0 1 .6-1 .64 .64 0 0 1 .5 1M154.1 163.1h.8M154.5 163.1v5.5M155.7 168.6a.64 .64 0 0 1 .5-1 .64 .64 0 0 1 .6 1M165.2 165.5v1.9M167.1 164.5v.4M167.1 165.7v1.5"/>
<path d="M167.1 168.4v-.4h1.2v.4M167.1 166.7h1.2v.5M167.1 164.9h1.2M167.2 168.6a.64 .64 0 0 1 .5-1 .64 .64 0 0 1 .6 1M168.3 164.5v.4M168.3 165.7v.5h-1.2M182.5 179.6v24.6M186.2 174.5l4 10.2M186.5 174.4l4 10.1M188.2 165.4l2 5.1M188.4 165.4l2 5-4 4 4 10.2-4 4 2 5.1M188.5 165.3l2 5.1"/>
<path d="M189.6 168.6h-69.6v21.9h67.1M190.2 170.3l-4 4M190.5 170.6l-4 4M196.2 174.5l4 10.2M196.5 174.4l4 10.1M196.6 175h89.4M196.8 175.5h89.2M198.2 165.4l2 5.1M198.4 165.4l2 5-4 4 4 10.2-4 4 2 5.1M198.5 165.3l2 5.1M199.6 168.6h105M199.6 168.7h91.2"/>
<path d="M200.2 170.3l-4 4M200.5 170.6l-4 4M252.1 164.5v.4M252.1 165.7v.5h1.2M252.1 164.9h1.2M252.2 168.6a.64 .64 0 0 1 .5-1 .64 .64 0 0 1 .6 1M252.4 164.2h.6M252.5 160.9l1 .3-1 .2zM252.6 170.5h1.7M253.3 168h-1.2v.4M253.3 164.5v.4M253.3 165.7v1.5"/>
<path d="M253.3 168v.4M253.3 166.7h-1.2v.5M253.5 161.2l1-.3v.5zM255.2 165.5v1.9M263.7 168.6a.64 .64 0 0 1 .5-1 .64 .64 0 0 1 .6 1M264.7 179.6h2.5M265 160.9l1 .3-1 .2zM265 178.8a1.21 1.21 0 0 1 1.6-.2 1.21 1.21 0 0 1 .3 1.7 1.21 1.21 0 0 1-1.6 .1 1.21 1.21 0 0 1-.3-1.6zM265.1 170.5h32.4M265.6 163.1h.4M266 163.7l-.1-.4-.5-.4h-13.7a.73 .73 0 0 0-.7 .8v2h3.2a1.03 1.03 0 0 1 1.5 0 1.03 1.03 0 0 1 0 1.5 1.03 1.03 0 0 1-1.5 0h-3.2v1.4M266 165.7h-3.3a1.03 1.03 0 0 0-1.4 0 1.03 1.03 0 0 0 0 1.5 1.03 1.03 0 0 0 1.4 0h3.3"/>
<path d="M266 161.2l1-.3v.5zM266 178.3v2.5M286 168.6v21.9M290 160.9l1 .3-1 .2zM290.8 168.7v21.7M290.8 168.7l.2 .5h-91.2M291 161.2h-203M295.6 170.5l.2 1.1h-.5zM295.6 170.5v18.1M302.5 168.6l.3 .9h-.5zM302.5 168.6v21.9M342.2 177.1h10.3"/>
<path d="M344.2 177.1l.3 1h-.5zM344.2 164.7v20.4M348.5 175h9.2M349.5 174.8l1 .2-1 .3zM350.5 173v4.1a4 4 0 0 0-4 4 4 4 0 0 0 4 4M352.5 175l1-.2v.5zM352.5 177.1a4 4 0 0 1 4 4 4 4 0 0 1-4 4h-10.3M352.5 173v4.1M55.3 187.2v1.1M55.3 185.9h9.3v4M55.3 187.2h1.8v2.7M55.3 188.3h.5"/>
<path d="M55.8 187.2v2.6h1.3M66.1 189.9v-4h2.3v4M68.4 186.6h-1.3v2.8h1.3M71.9 189.5h16.1M93.1 189.4v1h21.3v-1h-21.4v1l-5-.2M114.5 189.2l-.2 .2M114.5 190.1h5.5M120 184h70.1M120 190h66.9M120 183.5h69.9M133 180.4l.7 .7-.4 .3zM133 180.4l8.7 15.1h33.7"/>
<path d="M154.1 192.8l-1.3 3.3M168 193.2h2.6M168.3 194.2l1 1.6M169.3 193.2v2.6M170.3 194.2l-1 1.6M186.2 188.7l2 5.1M186.5 188.5l2 5.1M190.2 184.5l-4 4M190.5 184.7l-4 4M196.2 188.7l2 5.1M196.5 188.5l2 5.1M196.9 190h89.1"/>
<path d="M197.1 190.5h107.5M199.9 183.5h86.1M200.1 184h85.9M200.2 184.5l-4 4M200.5 184.7l-4 4M265.6 187.8l5.6 11.4h27.7M266 181.8v22.4M266 188.6h31.5M266.3 189.3l.7 .8-.4 .2zM286 189.9h5M286 190.4h4.8M289.5 196.9h2.6"/>
<path d="M289.8 197.9l1 1.6M290.8 196.9v2.6M291 189.9l-.2 .5M291.8 197.9l-1 1.6M295.3 187.5h.5l-.2 1.1zM302.3 189.5h.5l-.3 1zM344 184.1h.5l-.3 1zM88 202.2l1-.3v.6zM88 202.2h178M131.5 201.9l1 .3-1 .3zM132.5 202.2l1-.3v.6zM181.5 201.9l1 .3-1 .3z"/>
<path d="M182.5 202.2l1-.3v.6zM265 201.9l1 .3-1 .3zM276.4 201.5l-1.3 3.2M4 238.5h148.9v54.5M49.6 238.5v54.5M4 248.5h148.9M4 254.5h148.9M84 248.5v6M118.4 248.5v6M216 253h200M216 248h65M216 258h65"/>
<path d="M228.6 243v15M255.2 243v15M281 243v50M296 243v30M346 243v30M361 243v30M381 253v20M392 253v20M416 243h-200v50M4 260.5h148.9M4 266.4h148.9M4 273.4h148.9"/>
<path d="M95.6 278.9h1.6M95.6 277.4h1.6M96.4 276.5v1.6M216 278h65M216 273h200M216 263h165M216 268h65M231 263v15M256 263v15M311 273v20M393.4 260.5l9-2.5v10l-9-2.5zM4 280.7h148.9"/>
<path d="M4 287h148.9M84 287v6M118.4 287v6M270.4 287.3h1.3M270.4 286h1.3M271 285.3v1.3"/>
<circle cx="122.1" cy="57.2" r="1.42"/>
<circle cx="122.1" cy="57.2" r="1.51"/>
<circle cx="122.1" cy="52.2" r="1.49"/>
<circle cx="122.2" cy="52.2" r="1.43"/>
<circle cx="132.5" cy="45.8" r=".84"/>
<circle cx="145" cy="46" r=".82"/>
<circle cx="150" cy="46" r="1.67"/>
<circle cx="150" cy="46" r="1.72"/>
<circle cx="155" cy="46" r=".74"/>
<circle cx="160" cy="46" r="1.67"/>
<circle cx="160" cy="46" r="1.72"/>
<circle cx="165" cy="46" r=".83"/>
<circle cx="182.5" cy="45.8" r=".84"/>
<circle cx="203.5" cy="45.8" r=".84"/>
<circle cx="253.5" cy="45.8" r=".84"/>
<circle cx="266" cy="45.8" r=".85"/>
<circle cx="284" cy="57.3" r="1.5"/>
<circle cx="284" cy="52.3" r="1.5"/>
<circle cx="284" cy="52.2" r="1.42"/>
<circle cx="284" cy="57.3" r="1.42"/>
<circle cx="132.5" cy="63.7" r=".84"/>
<circle cx="145" cy="63.5" r=".82"/>
<circle cx="150" cy="63.5" r="1.67"/>
<circle cx="150" cy="63.5" r="1.72"/>
<circle cx="152.7" cy="69.6" r="1.3"/>
<circle cx="152.7" cy="69.6" r="1.35"/>
<circle cx="155" cy="63.5" r=".74"/>
<circle cx="156.2" cy="69.6" r="1.29"/>
<circle cx="156.2" cy="69.6" r="1.36"/>
<circle cx="160" cy="63.5" r="1.72"/>
<circle cx="160" cy="63.5" r="1.68"/>
<circle cx="165" cy="63.5" r=".83"/>
<circle cx="170.1" cy="74.9" r="1.15"/>
<circle cx="182.5" cy="63.7" r=".84"/>
<circle cx="203.5" cy="63.7" r=".84"/>
<circle cx="264.2" cy="69.6" r="1.3"/>
<circle cx="264.2" cy="69.6" r="1.35"/>
<circle cx="103.7" cy="117.6" r="1.51"/>
<circle cx="103.7" cy="117.6" r="1.75"/>
<circle cx="103.8" cy="117.6" r="1.43"/>
<circle cx="122.5" cy="114.1" r="1.42"/>
<circle cx="122.5" cy="114.1" r="1.5"/>
<circle cx="141.5" cy="108.6" r="1.36"/>
<circle cx="141.5" cy="108.6" r="1.3"/>
<circle cx="141.5" cy="108.6" r="1.5"/>
<circle cx="151.5" cy="104.5" r=".49"/>
<circle cx="151.5" cy="104.5" r=".84"/>
<circle cx="151.5" cy="104.5" r=".74"/>
<circle cx="153.7" cy="104.1" r="1.09"/>
<circle cx="153.8" cy="104.1" r="1.15"/>
<circle cx="156.2" cy="104.1" r="1.1"/>
<circle cx="156.3" cy="104.1" r="1.16"/>
<circle cx="167.5" cy="108.6" r="1.5"/>
<circle cx="167.5" cy="108.6" r="1.31"/>
<circle cx="167.5" cy="108.6" r="1.34"/>
<circle cx="253" cy="108.6" r="1.36"/>
<circle cx="253" cy="108.6" r="1.3"/>
<circle cx="253" cy="108.6" r="1.5"/>
<circle cx="264" cy="108.6" r="1.51"/>
<circle cx="264" cy="108.6" r="1.36"/>
<circle cx="264" cy="108.6" r="1.3"/>
<circle cx="283.5" cy="114.1" r="1.43"/>
<circle cx="283.5" cy="114.1" r="1.51"/>
<circle cx="341.4" cy="118.6" r="1.52"/>
<circle cx="341.4" cy="118.6" r="1.37"/>
<circle cx="341.4" cy="118.6" r="1.32"/>
<circle cx="357.9" cy="118.6" r="1.32"/>
<circle cx="357.9" cy="118.6" r="1.52"/>
<circle cx="357.9" cy="118.6" r="1.37"/>
<circle cx="357.9" cy="118.6" r="1.5"/>
<circle cx="341.4" cy="124.1" r="1.52"/>
<circle cx="341.4" cy="124.1" r="1.37"/>
<circle cx="341.4" cy="124.1" r="1.32"/>
<circle cx="357.9" cy="124.1" r="1.32"/>
<circle cx="357.9" cy="124.1" r="1.52"/>
<circle cx="357.9" cy="124.1" r="1.37"/>
<circle cx="357.9" cy="124.1" r="1.5"/>
<circle cx="132.5" cy="170.5" r=".85"/>
<circle cx="132.5" cy="179.5" r=".99"/>
<circle cx="141.2" cy="164.7" r=".62"/>
<circle cx="152.7" cy="164.7" r=".62"/>
<circle cx="156.2" cy="164.7" r=".61"/>
<circle cx="167.7" cy="164.7" r=".61"/>
<circle cx="182.5" cy="179.5" r=".99"/>
<circle cx="182.5" cy="170.5" r=".85"/>
<circle cx="203.5" cy="170.5" r=".85"/>
<circle cx="252.7" cy="164.7" r=".62"/>
<circle cx="253.5" cy="170.5" r=".85"/>
<circle cx="264.2" cy="164.7" r=".62"/>
<circle cx="265.7" cy="179.5" r="3.7"/>
<circle cx="266" cy="170.5" r=".86"/>
<circle cx="132.5" cy="188.6" r=".84"/>
<circle cx="153.5" cy="194.4" r="1.15"/>
<circle cx="182.5" cy="188.6" r=".84"/>
<circle cx="203.5" cy="188.6" r=".84"/>
<circle cx="253.5" cy="188.6" r=".84"/>
<circle cx="266" cy="188.6" r=".85"/>
<circle cx="275.7" cy="203.1" r="1.13"/>
</g>
<path d="M412.4 262.3a2.5 2.5 0 0 0-4.1-1.1 2.5 2.5 0 0 0 1 4.2 2.5 2.5 0 0 0 3.2-2.9l-.1-.2" fill="none" stroke="#000" stroke-width=".3" stroke-dasharray="30.5 1.3 1.3 1.3" stroke-dashoffset="24.5" stroke-linecap="butt"/>
<path d="M414.8 261.5a5 5 0 0 0-8.3-2 5 5 0 0 0 2.2 8.3 5 5 0 0 0 6.2-6l-.1-.3" fill="none" stroke="#000" stroke-width=".3" stroke-dasharray="30.5 1.3 1.3 1.3" stroke-dashoffset="16.7" stroke-linecap="butt"/>
<g fill="none" stroke="#000" stroke-width=".3" stroke-dasharray="6.3 1.3 1.3 1.3 5.1">
<path d="M188.4 40.6l2 5M190.4 45.6l-4 4M190.4 59.8l-4 4M198.4 40.6l2 5M200.4 45.6l-4 4M200.4 59.8l-4 4M186.4 63.8l2 5.1M196.4 63.8l2 5.1M188.4 103.1l2 4.8M190.4 107.9l-4 4M198.4 103.1l2 4.8M200.4 107.9l-4 4"/>
<path d="M186.4 125.5l2 4.7M190.4 121.5l-4 4M196.4 125.5l2 4.7M200.4 121.5l-4 4M188.4 165.4l2 5M190.4 170.4l-4 4M198.4 165.4l2 5M200.4 170.4l-4 4M186.4 188.6l2 5.1M190.4 184.6l-4 4M196.4 188.6l2 5.1M200.4 184.6l-4 4"/>
</g>
<path d="M186.4 49.6l4 10.2M196.4 49.6l4 10.2M186.4 174.4l4 10.2M196.4 174.4l4 10.2" fill="none" stroke="#000" stroke-width=".3" stroke-dasharray="6.3 1.3 1.3 1.3 5.1" stroke-dashoffset="5.3"/>
<path d="M186.4 111.9l4 9.6M196.4 111.9l4 9.6" fill="none" stroke="#000" stroke-width=".3" stroke-dasharray="6.3 1.3 1.3 1.3 5.1" stroke-dashoffset="5.6"/>
<path d="M264.7 179.5h-1M266 178.3v-1M267.2 179.5h1M266 180.8v1" fill="none" stroke="#000" stroke-width=".3" stroke-dasharray="30.5 1.3 1.3 1.3"/>
<path d="M349.7 114.5v6.5" fill="none" stroke="#000" stroke-width=".3" stroke-dasharray="30.5 1.3 1.3 1.3" stroke-dashoffset="29.1"/>
<path d="M410 255.7v14.9" fill="none" stroke="#000" stroke-width=".3" stroke-dasharray="30.5 1.3 1.3 1.3" stroke-dashoffset="25"/>
<path d="M403.4 263l12.6-.1" fill="none" stroke="#000" stroke-width=".3" stroke-dasharray="30.5 1.3 1.3 1.3" stroke-dashoffset="26.1"/>
<path d="M216 248v5" fill="none" stroke="#000" stroke-width=".3" stroke-dasharray="30.5 1.3 1.3 1.3" stroke-dashoffset="29.9"/>
<path d="M127.5 63.5v-17.5M155 63.5v-17.5M251 63.5v-17.5M278.5 63.5v-17.5" fill="none" stroke="#f00" stroke-width=".3" stroke-dasharray="30.5 1.3 1.3 1.3" stroke-dashoffset="23.6"/>
<g fill="#000">
<path d="M337.8 126.2l1 .2-1 .3z"/>
<path d="M176.5 37l1 .2-1 .3zM132.5 37.2l1-.2v.5z"/>
<path d="M290 39.4l1 .3-1 .2zM278.5 39.7l1-.3v.5zM250 31.3l1 .2-1 .3zM155 31.5l1-.2v.5zM290 160.9l1 .3-1 .2zM266 161.2l1-.3v.5zM359.7 132.9l1 .2-1 .3zM349.7 133.1l1-.2v.5z"/>
<path d="M170.5 46l.2 1h-.4zM170.3 62.5h.4l-.2 1zM295.6 170.5l.2 1.1h-.5zM295.3 187.5h.5l-.2 1.1zM302.5 168.6l.3 .9h-.5zM302.3 189.5h.5l-.3 1zM367.7 101.1l.2 1h-.5zM367.4 126.1h.5l-.2 1zM344.2 177.1l.3 1h-.5zM344 184.1h.5l-.3 1z"/>
<path d="M88 97.8l1-.3v.5zM290 97.5l1 .3-1 .2zM88 31.5l1-.2v.5zM154 31.3l1 .2-1 .3zM144.8 64.3l-.5 .9 .5 .1zM145 41.8l1-.3v.5zM164 41.5l1 .3-1 .2zM155.2 64.2v1.1l.5-.2zM87 40.2l1 .3-1 .2zM127.5 40.5l1-.3v.5zM88 161.2l1-.3v.5zM131.5 160.9l1 .3-1 .2zM88 202.2l1-.3v.6zM131.5 201.9l1 .3-1 .3zM132.5 202.2l1-.3v.6zM181.5 201.9l1 .3-1 .3zM133 180.4l.3 1 .4-.3zM266.3 189.3l.3 1 .4-.2zM182.5 202.2l1-.3v.6zM265 201.9l1 .3-1 .3zM338.8 133.1l1-.2v.5zM348.7 132.9l1 .2-1 .3z"/>
<path d="M338.9 97.6l1-.3v.5zM359.4 97.3l1 .3-1 .2z"/>
<path d="M132.5 161.2l1-.3v.5zM252.5 160.9l1 .3-1 .2z"/>
<path d="M253.5 161.2l1-.3v.5zM265 160.9l1 .3-1 .2z"/>
<path d="M352.5 175l1-.2v.5zM349.5 174.8l1 .2-1 .3z"/>
</g>
<path d="M338.8 126.1v.5" fill="none" stroke="#f00" stroke-width=".3"/>
<g font-size="6.3">
<text x="282.1" y="250.3">名称</text>
<text x="347.1" y="250.3">图号</text>
<text x="282.1" y="260.3">材质</text>
<text x="347.1" y="260.3">质量</text>
<text x="383.3" y="262.1">视</text>
<text x="383.3" y="269.9">图</text>
<text x="282.1" y="270.3">版次</text>
<text x="347.1" y="270.3">比例</text>
</g>
<g font-size="4.9">
<text x="3.1" y="231">注意：1.行走平行度（正面+侧面），450行程内，≤±0.03mm，1000行程内，≤±0.05mm。</text>
<text x="11.7" y="237">2.本体形变，450行程内，≤±0.03mm，1000行程内，≤±0.05mm。</text>
<text x="16.9" y="245.5">型号规格</text>
<text x="78.9" y="245.5">GTH4-450-BC-M05-C4</text>
<text x="10.7" y="253.5">螺杆规格/型号</text>
<text x="61.8" y="253.5">1002</text>
<text x="96.3" y="253.5">1005</text>
<text x="16.9" y="259.5">有效行程</text>
<text x="97.5" y="259.5">450</text>
<text x="16.9" y="265.5">精度等级</text>
<text x="98.7" y="265.5">C7</text>
<text x="16.9" y="272">马达容量</text>
<text x="87.6" y="272">50W(无刹车)</text>
<text x="11.9" y="279.1">重复定位精度</text>
<text x="97.7" y="279.1">0.02</text>
<text x="4.5" y="285.9">感应开关方式及数量</text>
<text x="81.4" y="285.9">外挂型三只（C4）</text>
<text x="11.9" y="292.1">建议最快速度</text>
<text x="58.1" y="292.1">100MM/S</text>
<text x="92.5" y="292.1">250MM/S</text>
<text x="127" y="292">500MM/S</text>
</g>
<g font-size="4.2">
<text x="301.9" y="249.6">GTH4-450-BC-M05-C4</text>
<text x="259" y="267">2022/9/24</text>
</g>
<g font-size="4.1">
<text x="96" y="30.9">134 滑台原点</text>
<text x="193.5" y="30.9">450 有效行程</text>
<text x="88.8" y="39.9">79</text>
<text x="97.3" y="39.9">1 滑台极限位置</text>
<text x="157" y="41.2">40</text>
<text x="157.3" y="36.7">90</text>
<text x="169.9" y="41.7" transform="rotate(-90 169.9 41.7)">35</text>
<text x="294.4" y="39.1">25</text>
<text x="303" y="39.1">1 滑台极限位置</text>
<text x="116" y="76.4">4 x M4</text>
<text x="133.9" y="76.4">9.5</text>
<text x="160" y="76.3">2 x</text>
<text x="173.3" y="76.3">3 H7</text>
<text x="189.3" y="76.3">4.5</text>
<text x="189.4" y="97.1">664</text>
<text x="347.6" y="97">43</text>
<text x="367.1" y="115.9" transform="rotate(-90 367.1 115.9)">52</text>
<text x="320.3" y="125.8">基准面</text>
<text x="326.8" y="132.6">21.70</text>
<text x="352.7" y="132.6">22</text>
<text x="349.7" y="153.9">H</text>
<text x="115.1" y="160.6">89</text>
<text x="199.6" y="160.6">5*100</text>
<text x="256.9" y="160.6">25</text>
<text x="275.9" y="160.6">50</text>
<text x="345.6" y="159.1">2 : 1</text>
<text x="339.6" y="176.9" transform="rotate(-90 339.6 176.9)">+0.012</text>
<text x="343.7" y="174.9" transform="rotate(-90 343.7 174.9)">0</text>
<text x="355.7" y="174.4">1</text>
<text x="270.4" y="181">H</text>
<text x="295" y="180.1" transform="rotate(-90 295 180.1)">36</text>
<text x="302" y="180.1" transform="rotate(-90 302 180.1)">44</text>
<text x="343.7" y="181" transform="rotate(-90 343.7 181)">4</text>
<text x="143.3" y="195.9">2 x</text>
<text x="156.6" y="195.9">4 H7</text>
<text x="172.6" y="195.9">4</text>
<text x="110.4" y="201.6">89</text>
<text x="153.1" y="201.6">100</text>
<text x="215.6" y="201.6">425</text>
<text x="272.8" y="199.6">14 x M4</text>
<text x="294.1" y="199.6">10</text>
<text x="278.9" y="204.6">3.40 贯穿</text>
<text x="221.3" y="247.4">1</text>
<text x="131.6" y="253.2">1010</text>
<text x="218.2" y="257.4">序号</text>
<text x="221.3" y="252.4">2</text>
<text x="230.7" y="257.4">修 订 版 次</text>
<text x="255.9" y="257.4">设计变更编号</text>
<text x="225" y="262.4">设</text>
<text x="238.8" y="262.4">计</text>
<text x="252.5" y="262.4">变</text>
<text x="266.2" y="262.4">更</text>
<text x="218.4" y="267.4">设 计</text>
<text x="367.9" y="269.9">1:2</text>
<text x="218.4" y="272.4">校 核</text>
<text x="218.4" y="277.4">批 准</text>
<text x="218.9" y="282.9">技术要求：</text>
<text x="229.2" y="287.4">1、未标注公差全部 0.1</text>
<text x="229.1" y="291.9">2、未标注倒角全部C0.3</text>
</g>
</svg>
